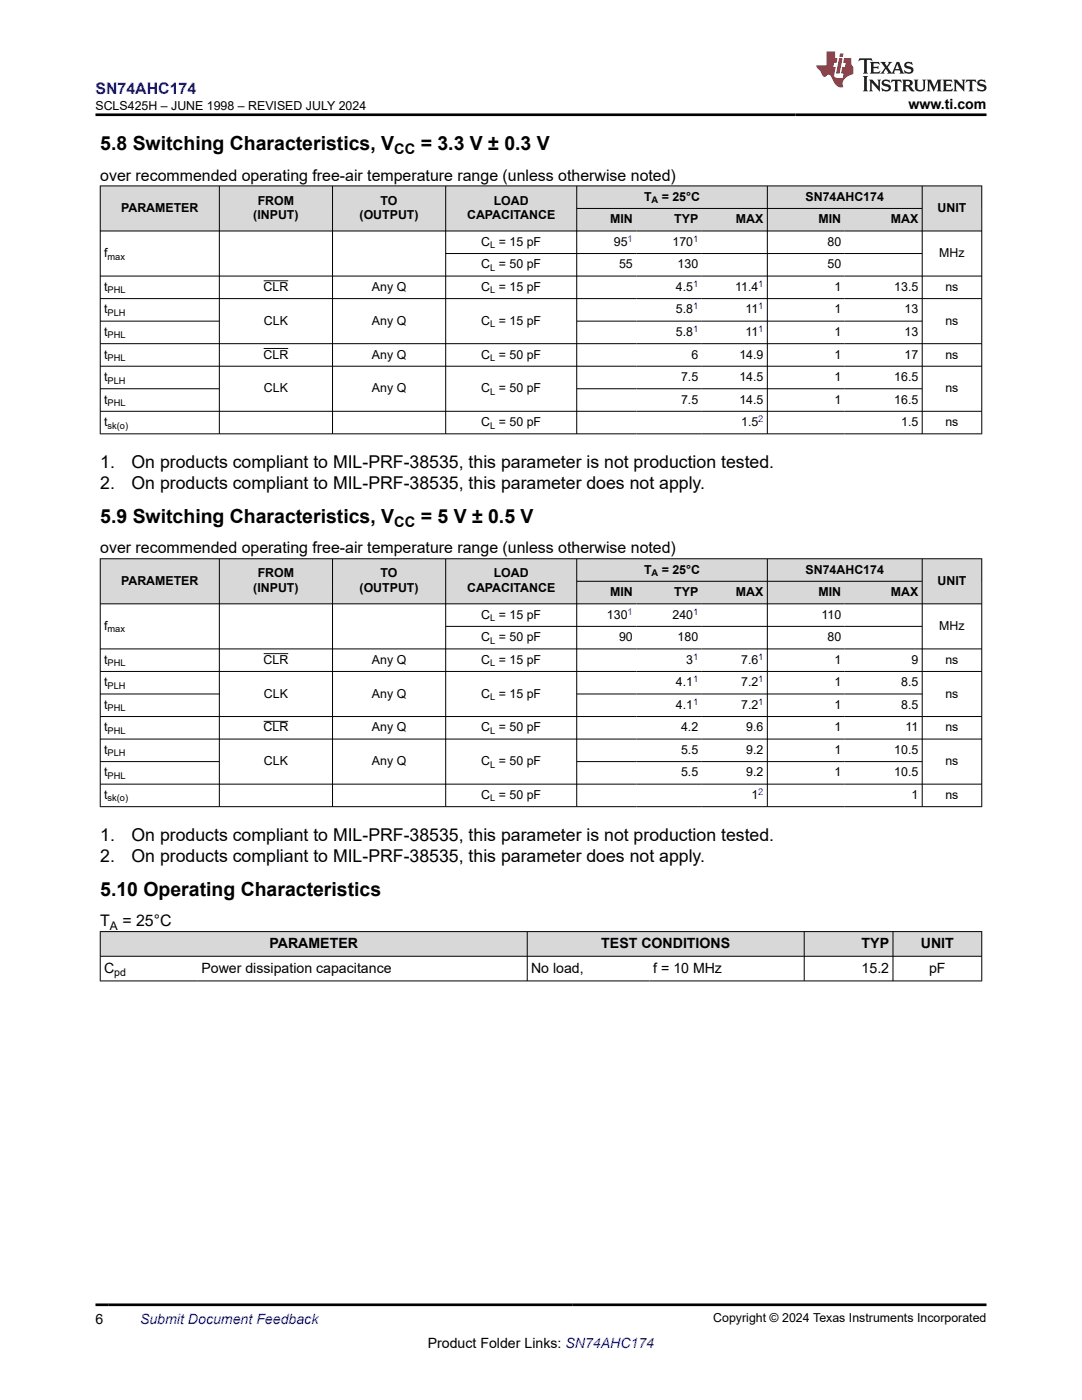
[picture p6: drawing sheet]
<svg xmlns="http://www.w3.org/2000/svg" width="216mm" height="279mm" viewBox="0 0 216 279" stroke-linecap="round" stroke-linejoin="round" font-family="sans-serif">
<g fill="#d8d8d8">
<path d="M20 37.1h175.9v4.5h-175.9z" fill-rule="evenodd"/>
<path d="M20.1 37.2h23.6v8.8h-23.6z" fill-rule="evenodd"/>
<path d="M43.8 37.2h22.5v8.8h-22.5z" fill-rule="evenodd"/>
<path d="M66.4 37.2h22.5v8.8h-22.5z" fill-rule="evenodd"/>
<path d="M89 37.2h26v8.8h-26z" fill-rule="evenodd"/>
<path d="M115.1 37.2h38v4.3h-38z" fill-rule="evenodd"/>
<path d="M153.2 37.2h30.8v4.3h-30.8z" fill-rule="evenodd"/>
<path d="M184.1 37.2h11.7v8.8h-11.7z" fill-rule="evenodd"/>
<path d="M115.1 41.7h11.9v4.3h-11.9z" fill-rule="evenodd"/>
<path d="M127 41.7h13v4.3h-13z" fill-rule="evenodd"/>
<path d="M140 41.7h13.1v4.3h-13.1z" fill-rule="evenodd"/>
<path d="M153.2 41.7h15.4v4.3h-15.4z" fill-rule="evenodd"/>
<path d="M168.6 41.7h15.4v4.3h-15.4z" fill-rule="evenodd"/>
</g>
<g fill="none" stroke="#000" stroke-width=".2">
<path d="M19.9 37.1h176.1M20 37v49.6M43.8 37v49.6M66.4 37v49.6M88.9 37v49.6M115.1 37v49.6M153.1 37v49.6M184 37v49.6M195.9 37v49.6M19.9 46.1h176.1M19.9 55.1h176.1M19.9 59.6h176.1"/>
<path d="M52.6 56h4.9M88.9 50.6h95.2M115.1 41.6h69M19.9 64.1h23.9M19.9 68.6h176.1M19.9 73.1h176.1M19.9 77.6h23.9M52.6 69.5h4.9M115.1 64.1h69M115.1 77.6h69M19.9 82.1h176.1M19.9 86.6h176.1"/>
</g>
<g fill="#d8d8d8">
<path d="M20 111.5h175.9v4.5h-175.9z" fill-rule="evenodd"/>
<path d="M20.1 111.6h23.6v8.8h-23.6z" fill-rule="evenodd"/>
<path d="M43.8 111.6h22.5v8.8h-22.5z" fill-rule="evenodd"/>
<path d="M66.4 111.6h22.5v8.8h-22.5z" fill-rule="evenodd"/>
<path d="M89 111.6h26v8.8h-26z" fill-rule="evenodd"/>
<path d="M115.1 111.6h38v4.3h-38z" fill-rule="evenodd"/>
<path d="M153.2 111.6h30.8v4.3h-30.8z" fill-rule="evenodd"/>
<path d="M184.1 111.6h11.7v8.8h-11.7z" fill-rule="evenodd"/>
<path d="M115.1 116.1h11.9v4.3h-11.9z" fill-rule="evenodd"/>
<path d="M127 116.1h13v4.3h-13z" fill-rule="evenodd"/>
<path d="M140 116.1h13.1v4.3h-13.1z" fill-rule="evenodd"/>
<path d="M153.2 116.1h15.4v4.3h-15.4z" fill-rule="evenodd"/>
<path d="M168.6 116.1h15.4v4.3h-15.4z" fill-rule="evenodd"/>
</g>
<g fill="none" stroke="#000" stroke-width=".2">
<path d="M19.9 111.5h176.1M20 111.5v49.6M43.8 111.5v49.6M66.4 111.5v49.6M88.9 111.5v49.6M115.1 111.5v49.6M115.1 116h69M153.1 111.5v49.6M184 111.5v49.6M195.9 111.5v49.6M19.9 120.5h176.1M19.9 129.5h176.1"/>
<path d="M19.9 134h176.1M19.9 138.5h23.9M52.6 130.5h4.9M88.9 125h95.2M115.1 138.5h69M19.9 143h176.1M19.9 147.5h176.1M19.9 152h23.9M19.9 156.5h176.1M52.6 144h4.9M115.1 152h69M19.9 161h176.1"/>
</g>
<g fill="#d8d8d8">
<path d="M20 185.9h175.9v4.9h-175.9z" fill-rule="evenodd"/>
<path d="M20.1 186h85v4.8h-85z" fill-rule="evenodd"/>
<path d="M105.3 186h55.1v4.8h-55.1z" fill-rule="evenodd"/>
<path d="M160.5 186h17.6v4.8h-17.6z" fill-rule="evenodd"/>
<path d="M178.2 186h17.6v4.8h-17.6z" fill-rule="evenodd"/>
</g>
<path d="M19.9 185.9h176.1M19.9 190.8h176.1M19.9 195.8h176.1M20 185.9v9.9M105.2 185.9v9.9M160.5 185.9v9.9M178.2 185.9v9.9M195.9 185.9v9.9" fill="none" stroke="#000" stroke-width=".2"/>
<path d="M171.5 11.6l-.2 .6 .5-.2h.6v.1v2.2l-.2 .4h1l-.2-.4v-2.2v-.1h.5l.5 .2-.1-.6zM173.6 12.4l.2 .3v1.6l-.2 .4h1.9l.1-.6a1.08 1.08 0 0 1-1.3 .2v-.7h.6l.4 .2v-.7l-.4 .2h-.6v-.5l.2-.2a1 1 0 0 1 1 .3l-.1-.5zM175.7 12.4l.9 1.1-1 1.2h.9l-.2-.2 .5-.8 .4 .8-.2 .2h1.6l-.2-.2 .2-.5h.9l.1 .5-.1 .2h.9l-.2-.4-.8-1.9h-.5l-.9 2.1-.9-1.1 .9-1h-.8l.2 .2-.4 .6-.4-.6 .2-.2zM179 12.8l.4 1h-.7zM180.7 12.5a.65 .65 0 0 0-.2 .7 .65 .65 0 0 0 .6 .5l.6 .1 .1 .3a.79 .79 0 0 1-.7 .4 .79 .79 0 0 1-.7-.5l.1 .7 .2-.1a.93 .93 0 0 0 1.1 0 .93 .93 0 0 0 .4-.9 1.46 1.46 0 0 0-1.2-.6l-.1-.3a1.09 1.09 0 0 1 1.2 .2l-.2-.6-.1 .1-.5-.2zM172.2 15.2l.2 .4v2.2l-.2 .4h1l-.2-.4v-2.2l.2-.4zM173.4 15.9l.2 .4v1.5l-.2 .4h.8l-.3-.4 .1-1.3 1.6 1.8v-2l.2-.4h-.7l.1 .2 .1 1.1-1.2-1.3zM176.2 16a.65 .65 0 0 0-.2 .8 .65 .65 0 0 0 .6 .4l.6 .2 .1 .2a.79 .79 0 0 1-.7 .4 .79 .79 0 0 1-.7-.5l.1 .7 .2-.1a.93 .93 0 0 0 1.1 .1 .93 .93 0 0 0 .4-1 1.46 1.46 0 0 0-1.2-.5l-.1-.4a1.09 1.09 0 0 1 1.2 .2l-.1-.6-.2 .1-.5-.1zM177.9 15.9l-.1 .6a.63 .63 0 0 1 .8-.3v1.6l-.3 .4h1l-.2-.4v-1.6a.66 .66 0 0 1 .8 .3l-.1-.6zM180 15.9l.2 .4v1.5l-.2 .4h1l-.2-.2-.1-.7h.5l.1 .2a.79 .79 0 0 0 1.2 .6l-1-.9a.61 .61 0 0 0 .6-.6 .61 .61 0 0 0-.5-.7zM180.8 16.2h.1a.47 .47 0 0 1 .5 .1 .47 .47 0 0 1 .1 .5l-.1 .1-.7 .1zM182.3 15.9l.2 .2a2.27 2.27 0 0 0 .4 2 1.04 1.04 0 0 0 1.7-.7v-1.3l.2-.2h-.8l.2 .4v1.1a.6 .6 0 0 1-.6 .6 .6 .6 0 0 1-.6-.6v-1.1l.3-.4zM184.9 15.9l.2 .4v1.5l-.2 .4h.8l-.3-.4v-1.4l.9 1.9 .9-1.9v1.4l-.3 .4h1l-.2-.4v-1.5l.2-.4h-.8l-.7 1.5-.6-1.5zM188.1 15.9l.2 .4v1.5l-.2 .4h1.9l.1-.6a1.09 1.09 0 0 1-1.3 .2v-.7h.6l.4 .2v-.6l-.4 .2h-.6v-.6l.2-.1a1.01 1.01 0 0 1 1 .3l-.1-.6zM190.2 15.9l.3 .4v1.5l-.3 .4h.8l-.2-.4v-1.3l1.6 1.8v-2l.2-.4h-.7l.2 .2v1.1l-1.2-1.3zM192.8 15.9l-.1 .6a.63 .63 0 0 1 .8-.3v1.6l-.3 .4h1l-.2-.4v-1.6a.66 .66 0 0 1 .8 .3l-.1-.6zM195.2 16a.65 .65 0 0 0-.2 .8 .65 .65 0 0 0 .6 .4l.6 .2 .2 .2a.79 .79 0 0 1-.7 .4 .79 .79 0 0 1-.7-.5l.1 .7 .2-.1a.93 .93 0 0 0 1 .1 .93 .93 0 0 0 .5-1 1.46 1.46 0 0 0-1.3-.5v-.4a1.09 1.09 0 0 1 1.2 .2l-.2-.6-.2 .1-.5-.1z" fill="#231f20"/>
<path d="M164.9 10.3v2.7h-2l.1 .4 .8 1a.95 .95 0 0 0 1 .9 .59 .59 0 0 1 .5-.4 .59 .59 0 0 1 .5 .3l.4 .8a1.59 1.59 0 0 0 2.1 1.4 1.61 1.61 0 0 1 1-2.3l1-.3-.1-1.5a1.59 1.59 0 0 1-.3-1.7h-1.5l-.2 .9h.6l-.2 .9h-.5l-.2 .9v.3l.4 .1-.1 .9h-.7a.73 .73 0 0 1-1-.7l.3-1.5h-.5l.1-.9h.5l.2-.9h-.5v-1.3zM167.4 11.6l-.6 3.1h.7l.6-3.1zM167.6 10.7l-.1 .6h.7l.1-.6z" fill="#ed1c24"/>
<path d="M19 22.9h177.8M19 260.4h177.8" fill="none" stroke="#000" stroke-width=".53"/>
<g font-size="3.9">
<text x="20" y="29.9">5.8 Switching Characteristics, V</text>
<text x="83.9" y="29.9">= 3.3 V ± 0.3 V</text>
<text x="20" y="104.3">5.9 Switching Characteristics, V</text>
<text x="83.9" y="104.3">= 5 V ± 0.5 V</text>
<text x="20" y="178.7">5.10 Operating Characteristics</text>
</g>
<g font-size="3.5">
<text x="20" y="93.4">1.</text>
<text x="26.3" y="93.4">On products compliant to MIL-PRF-38535, this parameter is not production tested.</text>
<text x="20" y="97.7">2.</text>
<text x="26.3" y="97.7">On products compliant to MIL-PRF-38535, this parameter does not apply.</text>
<text x="20" y="167.8">1.</text>
<text x="26.3" y="167.8">On products compliant to MIL-PRF-38535, this parameter is not production tested.</text>
<text x="20" y="172.1">2.</text>
<text x="26.3" y="172.1">On products compliant to MIL-PRF-38535, this parameter does not apply.</text>
</g>
<text font-size="3.2" fill="#00f" x="19" y="18.7">SN74AHC174</text>
<g font-size="3.2">
<text x="20" y="36.1">over recommended operating free-air temperature range (unless otherwise noted)</text>
<text x="20" y="110.5">over recommended operating free-air temperature range (unless otherwise noted)</text>
<text x="20" y="184.9">T</text>
<text x="24.4" y="184.9">= 25°C</text>
</g>
<g font-size="2.9">
<text x="78.7" y="30.7">CC</text>
<text x="78.7" y="105.1">CC</text>
</g>
<g font-size="2.8">
<text x="181.3" y="21.8">www.ti.com</text>
<text x="53.8" y="189.2">PARAMETER</text>
<text x="120" y="189.2">TEST CONDITIONS</text>
<text x="171.9" y="189.2">TYP</text>
<text x="183.8" y="189.2">UNIT</text>
<text x="20.8" y="194.1">C</text>
<text x="40.2" y="194.1">Power dissipation capacitance</text>
<text x="106" y="194.1">No load,</text>
<text x="130.4" y="194.1">f = 10 MHz</text>
<text x="171.9" y="194.1">15.2</text>
<text x="185.4" y="194.1">pF</text>
<text x="19" y="264.2">6</text>
<text x="85.4" y="269">Product Folder Links: SN74AHC174</text>
</g>
<text font-size="2.8" fill="#00f" x="27.9" y="264.2">Submit Document Feedback</text>
<g font-size="2.5">
<text x="19" y="21.9">SCLS425H – JUNE 1998 – REVISED JULY 2024</text>
<text x="51.4" y="40.8">FROM</text>
<text x="76" y="40.8">TO</text>
<text x="98.5" y="40.8">LOAD</text>
<text x="128.5" y="40.1">T</text>
<text x="132" y="40.1">= 25°C</text>
<text x="160.7" y="40.1">SN74AHC174</text>
<text x="24.2" y="42.3">PARAMETER</text>
<text x="50.5" y="43.8">(INPUT)</text>
<text x="71.7" y="43.8">(OUTPUT)</text>
<text x="93.2" y="43.8">CAPACITANCE</text>
<text x="121.7" y="44.6">MIN</text>
<text x="134.5" y="44.6">TYP</text>
<text x="146.9" y="44.6">MAX</text>
<text x="163.3" y="44.6">MIN</text>
<text x="177.8" y="44.6">MAX</text>
<text x="187.1" y="42.3">UNIT</text>
<text x="20.8" y="51.3">f</text>
<text x="96" y="49.1">C = 15 pF</text>
<text x="96" y="53.6">C = 50 pF</text>
<text x="122.5" y="49.1">95</text>
<text x="123.5" y="53.6">55</text>
<text x="134.2" y="49.1">170</text>
<text x="135.2" y="53.6">130</text>
<text x="165.1" y="49.1">80</text>
<text x="165.1" y="53.6">50</text>
<text x="187.4" y="51.3">MHz</text>
<text x="20.8" y="58.1">t</text>
<text x="52.6" y="58.1">CLR</text>
<text x="74.2" y="58.1">Any Q</text>
<text x="96" y="58.1">C = 15 pF</text>
<text x="134.9" y="58.1">4.5</text>
<text x="146.7" y="58.1">11.4</text>
<text x="166.5" y="58.1">1</text>
<text x="178.4" y="58.1">13.5</text>
<text x="188.7" y="58.1">ns</text>
<text x="20.8" y="62.6">t</text>
<text x="52.7" y="64.8">CLK</text>
<text x="74.2" y="64.8">Any Q</text>
<text x="96" y="64.8">C = 15 pF</text>
<text x="134.9" y="62.6">5.8</text>
<text x="148.8" y="62.6">11</text>
<text x="166.5" y="62.6">1</text>
<text x="180.5" y="62.6">13</text>
<text x="188.7" y="64.8">ns</text>
<text x="20.8" y="67.1">t</text>
<text x="20.8" y="71.5">t</text>
<text x="52.6" y="71.5">CLR</text>
<text x="74.2" y="71.5">Any Q</text>
<text x="96" y="71.5">C = 50 pF</text>
<text x="134.9" y="67.1">5.8</text>
<text x="138" y="71.5">6</text>
<text x="147.5" y="71.5">14.9</text>
<text x="148.8" y="67.1">11</text>
<text x="166.5" y="67.1">1</text>
<text x="166.5" y="71.5">1</text>
<text x="180.5" y="67.1">13</text>
<text x="180.5" y="71.5">17</text>
<text x="188.7" y="71.5">ns</text>
<text x="20.8" y="76">t</text>
<text x="135.9" y="76">7.5</text>
<text x="147.5" y="76">14.5</text>
<text x="166.5" y="76">1</text>
<text x="178.4" y="76">16.5</text>
<text x="20.8" y="80.5">t</text>
<text x="52.7" y="78.3">CLK</text>
<text x="74.2" y="78.3">Any Q</text>
<text x="96" y="78.3">C = 50 pF</text>
<text x="135.9" y="80.5">7.5</text>
<text x="147.5" y="80.5">14.5</text>
<text x="166.5" y="80.5">1</text>
<text x="178.4" y="80.5">16.5</text>
<text x="188.7" y="78.3">ns</text>
<text x="20.8" y="85">t</text>
<text x="96" y="85">C = 50 pF</text>
<text x="147.9" y="85">1.5</text>
<text x="179.8" y="85">1.5</text>
<text x="188.7" y="85">ns</text>
<text x="24.2" y="116.7">PARAMETER</text>
<text x="50.5" y="118.2">(INPUT)</text>
<text x="51.4" y="115.2">FROM</text>
<text x="71.7" y="118.2">(OUTPUT)</text>
<text x="76" y="115.2">TO</text>
<text x="93.2" y="118.2">CAPACITANCE</text>
<text x="98.5" y="115.2">LOAD</text>
<text x="121.7" y="119">MIN</text>
<text x="128.5" y="114.5">T</text>
<text x="132" y="114.5">= 25°C</text>
<text x="134.5" y="119">TYP</text>
<text x="146.9" y="119">MAX</text>
<text x="160.7" y="114.5">SN74AHC174</text>
<text x="163.3" y="119">MIN</text>
<text x="177.8" y="119">MAX</text>
<text x="187.1" y="116.7">UNIT</text>
<text x="20.8" y="125.7">f</text>
<text x="96" y="123.5">C = 15 pF</text>
<text x="121.1" y="123.5">130</text>
<text x="134.2" y="123.5">240</text>
<text x="163.9" y="123.5">110</text>
<text x="187.4" y="125.7">MHz</text>
<text x="96" y="128">C = 50 pF</text>
<text x="123.5" y="128">90</text>
<text x="135.2" y="128">180</text>
<text x="165.1" y="128">80</text>
<text x="20.8" y="132.5">t</text>
<text x="20.8" y="137">t</text>
<text x="52.6" y="132.5">CLR</text>
<text x="74.2" y="132.5">Any Q</text>
<text x="96" y="132.5">C = 15 pF</text>
<text x="134.9" y="137">4.1</text>
<text x="136.9" y="132.5">3</text>
<text x="147.9" y="132.5">7.6</text>
<text x="147.9" y="137">7.2</text>
<text x="166.5" y="132.5">1</text>
<text x="166.5" y="137">1</text>
<text x="179.8" y="137">8.5</text>
<text x="181.9" y="132.5">9</text>
<text x="188.7" y="132.5">ns</text>
<text x="20.8" y="141.5">t</text>
<text x="52.7" y="139.2">CLK</text>
<text x="74.2" y="139.2">Any Q</text>
<text x="96" y="139.2">C = 15 pF</text>
<text x="134.9" y="141.5">4.1</text>
<text x="147.9" y="141.5">7.2</text>
<text x="166.5" y="141.5">1</text>
<text x="179.8" y="141.5">8.5</text>
<text x="188.7" y="139.2">ns</text>
<text x="20.8" y="146">t</text>
<text x="52.6" y="146">CLR</text>
<text x="74.2" y="146">Any Q</text>
<text x="96" y="146">C = 50 pF</text>
<text x="135.9" y="146">4.2</text>
<text x="148.9" y="146">9.6</text>
<text x="166.5" y="146">1</text>
<text x="180.7" y="146">11</text>
<text x="188.7" y="146">ns</text>
<text x="20.8" y="150.5">t</text>
<text x="20.8" y="155">t</text>
<text x="52.7" y="152.7">CLK</text>
<text x="74.2" y="152.7">Any Q</text>
<text x="96" y="152.7">C = 50 pF</text>
<text x="135.9" y="150.5">5.5</text>
<text x="135.9" y="155">5.5</text>
<text x="148.9" y="150.5">9.2</text>
<text x="148.9" y="155">9.2</text>
<text x="166.5" y="150.5">1</text>
<text x="166.5" y="155">1</text>
<text x="178.4" y="150.5">10.5</text>
<text x="178.4" y="155">10.5</text>
<text x="188.7" y="152.7">ns</text>
<text x="20.8" y="159.5">t</text>
<text x="96" y="159.5">C = 50 pF</text>
<text x="149.9" y="159.5">1</text>
<text x="181.9" y="159.5">1</text>
<text x="188.7" y="159.5">ns</text>
<text x="142.3" y="263.9">Copyright © 2024 Texas Instruments Incorporated</text>
</g>
<text font-size="2.4" x="21.9" y="185.5">A</text>
<text font-size="2.1" x="22.8" y="194.7">pd</text>
<g font-size="1.9">
<text x="130" y="40.6">A</text>
<text x="21.5" y="51.8">max</text>
<text x="97.8" y="49.6">L</text>
<text x="21.5" y="58.5">PHL</text>
<text x="97.8" y="54.1">L</text>
<text x="97.8" y="58.5">L</text>
<text x="21.5" y="63">PLH</text>
<text x="97.8" y="65.3">L</text>
<text x="21.5" y="67.5">PHL</text>
<text x="21.5" y="72">PHL</text>
<text x="21.5" y="76.5">PLH</text>
<text x="97.8" y="72">L</text>
<text x="21.5" y="81">PHL</text>
<text x="97.8" y="78.8">L</text>
<text x="21.5" y="85.5">sk(o)</text>
<text x="97.8" y="85.5">L</text>
<text x="130" y="115">A</text>
<text x="97.8" y="124">L</text>
<text x="21.5" y="126.2">max</text>
<text x="97.8" y="128.5">L</text>
<text x="21.5" y="133">PHL</text>
<text x="21.5" y="137.5">PLH</text>
<text x="97.8" y="133">L</text>
<text x="21.5" y="142">PHL</text>
<text x="97.8" y="139.7">L</text>
<text x="21.5" y="146.5">PHL</text>
<text x="97.8" y="146.5">L</text>
<text x="21.5" y="151">PLH</text>
<text x="21.5" y="155.4">PHL</text>
<text x="97.8" y="153.2">L</text>
<text x="21.5" y="159.9">sk(o)</text>
<text x="97.8" y="159.9">L</text>
</g>
<g font-size="1.9" fill="#00f">
<text x="125.2" y="48.2">1</text>
<text x="138.3" y="48.2">1</text>
<text x="138.3" y="57.2">1</text>
<text x="151.3" y="57.2">1</text>
<text x="138.3" y="61.7">1</text>
<text x="151.3" y="61.7">1</text>
<text x="138.3" y="66.2">1</text>
<text x="151.3" y="66.2">1</text>
<text x="151.3" y="84.2">2</text>
<text x="125.2" y="122.6">1</text>
<text x="138.3" y="122.6">1</text>
<text x="138.3" y="131.6">1</text>
<text x="151.3" y="131.6">1</text>
<text x="138.3" y="136.1">1</text>
<text x="151.3" y="136.1">1</text>
<text x="138.3" y="140.6">1</text>
<text x="151.3" y="140.6">1</text>
<text x="151.3" y="158.6">2</text>
</g>
</svg>
